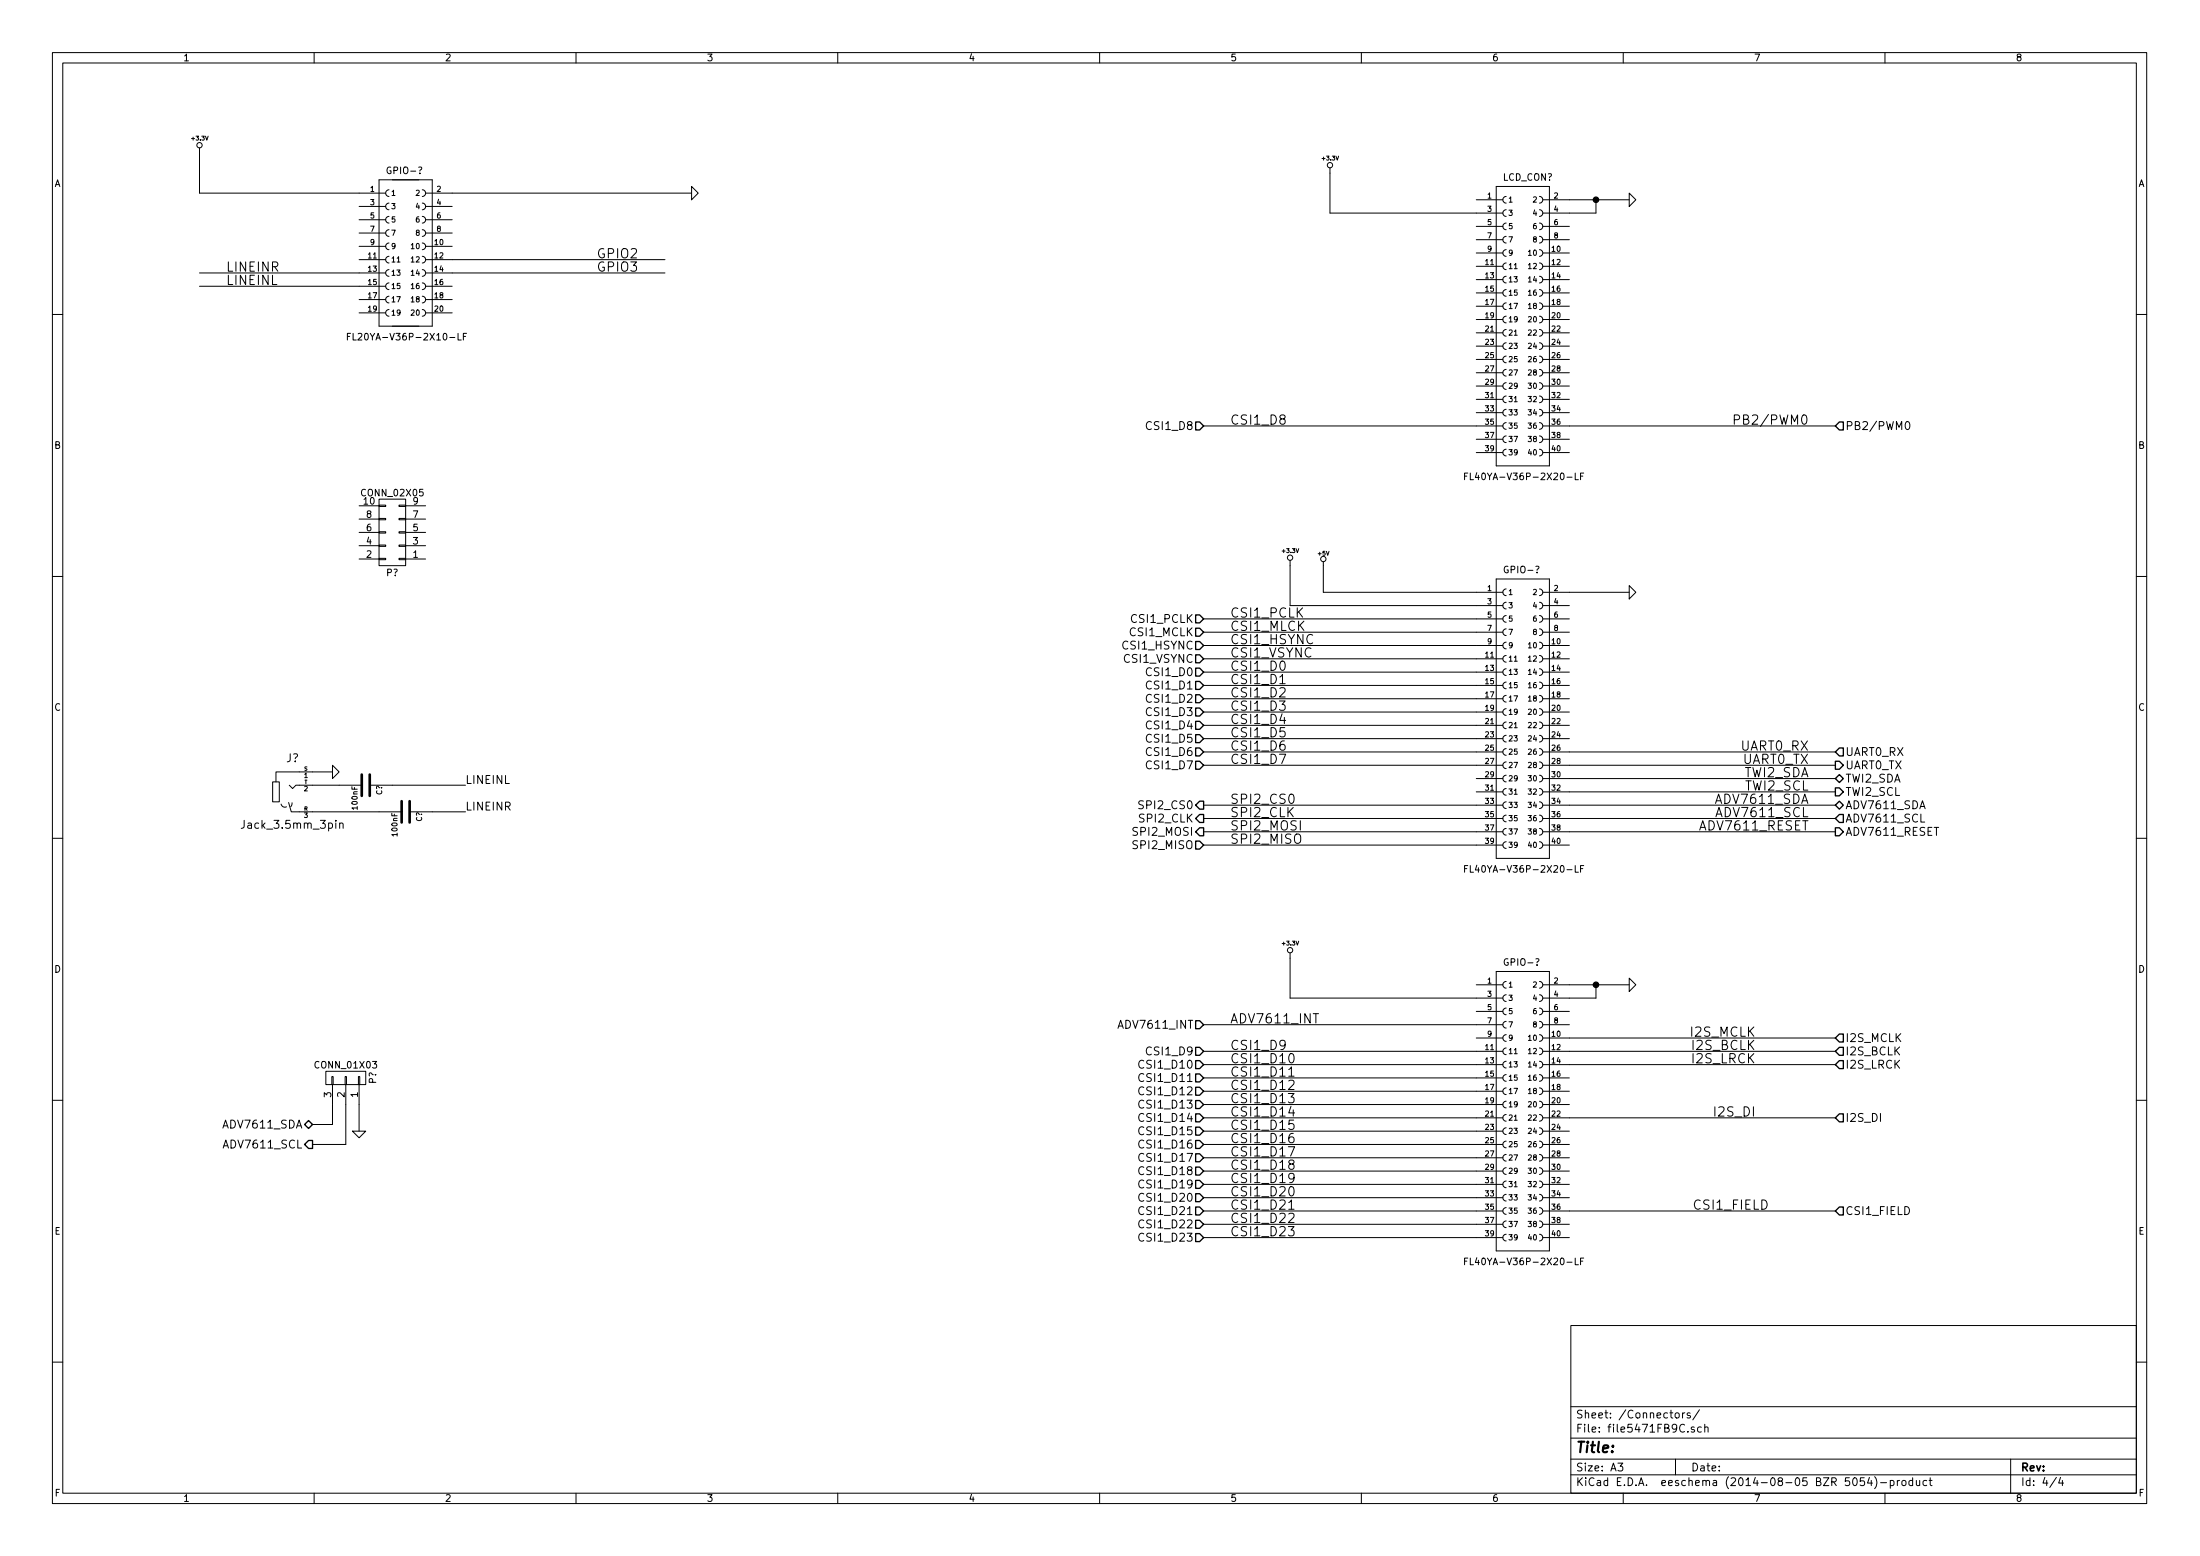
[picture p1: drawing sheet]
<svg xmlns="http://www.w3.org/2000/svg" width="420mm" height="297mm" viewBox="0 0 420 297" stroke-linecap="round" stroke-linejoin="round" font-family="sans-serif">
<g fill="none" stroke="#000" stroke-width=".19">
<path d="M10 10h400v277h-400zM12 12h396v273.1h-396zM60 10v2M110 10v2M160 10v2M210 10v2M260 10v2M310 10v2M360 10v2M38.1 28.2v8.7h35.6M68.6 39.4h5.1M72.4 34.3h10.1v28h-10.1z"/>
<path d="M74.3 36.2a.63 .63 0 0 0-.6 .7 .63 .63 0 0 0 .6 .6M74.3 38.8a.63 .63 0 0 0-.6 .6 .63 .63 0 0 0 .6 .6M80.6 36.2a.63 .63 0 0 1 .7 .7 .63 .63 0 0 1-.7 .6M80.6 38.8a.63 .63 0 0 1 .7 .6 .63 .63 0 0 1-.7 .6M81.3 36.9h50.8M81.3 39.4h5.1M132.1 35.6l1.2 1.3-1.2 1.2zM254 32v8.7h33M281.9 38.1h5.1M285.7 35.6h10.2v53.3h-10.2zM287.7 37.5a.63 .63 0 0 0-.7 .6 .63 .63 0 0 0 .7 .7M294 37.5a.63 .63 0 0 1 .6 .6 .63 .63 0 0 1-.6 .7"/>
<path d="M294.6 38.1h16.5M304.8 38.1v2.6h-10.2M311.1 36.9l1.3 1.2-1.3 1.3zM38.1 52.1h35.6M38.1 54.6h35.6M68.6 41.9h5.1M68.6 44.5h5.1M68.6 47h5.1M68.6 59.7h5.1M68.6 49.6h5.1M68.6 57.2h5.1M74.3 41.3a.63 .63 0 0 0-.6 .6 .63 .63 0 0 0 .6 .7"/>
<path d="M74.3 43.9a.63 .63 0 0 0-.6 .6 .63 .63 0 0 0 .6 .6M74.3 46.4a.63 .63 0 0 0-.6 .6 .63 .63 0 0 0 .6 .7M74.3 48.9a.63 .63 0 0 0-.6 .7 .63 .63 0 0 0 .6 .6M74.3 51.5a.63 .63 0 0 0-.6 .6 .63 .63 0 0 0 .6 .6M74.3 54a.63 .63 0 0 0-.6 .6 .63 .63 0 0 0 .6 .7M74.3 56.6a.63 .63 0 0 0-.6 .6 .63 .63 0 0 0 .6 .6M74.3 59.1a.63 .63 0 0 0-.6 .6 .63 .63 0 0 0 .6 .7M80.6 41.3a.63 .63 0 0 1 .7 .6 .63 .63 0 0 1-.7 .7M80.6 43.9a.63 .63 0 0 1 .7 .6 .63 .63 0 0 1-.7 .6M80.6 46.4a.63 .63 0 0 1 .7 .6 .63 .63 0 0 1-.7 .7M80.6 48.9a.63 .63 0 0 1 .7 .7 .63 .63 0 0 1-.7 .6M80.6 51.5a.63 .63 0 0 1 .7 .6 .63 .63 0 0 1-.7 .6"/>
<path d="M80.6 54a.63 .63 0 0 1 .7 .6 .63 .63 0 0 1-.7 .7M80.6 56.6a.63 .63 0 0 1 .7 .6 .63 .63 0 0 1-.7 .6M80.6 59.1a.63 .63 0 0 1 .7 .6 .63 .63 0 0 1-.7 .7M81.3 41.9h5.1M81.3 44.5h5.1M81.3 47h5.1M81.3 59.7h5.1M81.3 49.6h45.7M81.3 52.1h45.7M81.3 54.6h5.1M81.3 57.2h5.1M281.9 43.2h5.1"/>
<path d="M281.9 45.8h5.1M281.9 48.3h5.1M281.9 50.8h5.1M281.9 53.4h5.1M281.9 55.9h5.1M281.9 58.5h5.1M287.7 40a.63 .63 0 0 0-.7 .7 .63 .63 0 0 0 .7 .6M287.7 42.6a.63 .63 0 0 0-.7 .6 .63 .63 0 0 0 .7 .7M287.7 45.1a.63 .63 0 0 0-.7 .7 .63 .63 0 0 0 .7 .6M287.7 47.7a.63 .63 0 0 0-.7 .6 .63 .63 0 0 0 .7 .6M287.7 50.2a.63 .63 0 0 0-.7 .6 .63 .63 0 0 0 .7 .7M287.7 52.7a.63 .63 0 0 0-.7 .7 .63 .63 0 0 0 .7 .6"/>
<path d="M287.7 55.3a.63 .63 0 0 0-.7 .6 .63 .63 0 0 0 .7 .7M287.7 57.8a.63 .63 0 0 0-.7 .7 .63 .63 0 0 0 .7 .6M294 40a.63 .63 0 0 1 .6 .7 .63 .63 0 0 1-.6 .6M294 42.6a.63 .63 0 0 1 .6 .6 .63 .63 0 0 1-.6 .7M294 45.1a.63 .63 0 0 1 .6 .7 .63 .63 0 0 1-.6 .6M294 47.7a.63 .63 0 0 1 .6 .6 .63 .63 0 0 1-.6 .6M294 50.2a.63 .63 0 0 1 .6 .6 .63 .63 0 0 1-.6 .7M294 52.7a.63 .63 0 0 1 .6 .7 .63 .63 0 0 1-.6 .6M294 55.3a.63 .63 0 0 1 .6 .6 .63 .63 0 0 1-.6 .7M294 57.8a.63 .63 0 0 1 .6 .7 .63 .63 0 0 1-.6 .6M294.6 43.2h5.1M294.6 45.8h5.1"/>
<path d="M294.6 48.3h5.1M294.6 50.8h5.1M294.6 53.4h5.1M294.6 55.9h5.1M294.6 58.5h5.1M10 60h2M66.3 64.2h.5M67 63.6h-.7v1.3M67.4 63.6v1.3h.6M87.5 63.6v1.3h.6M88.5 64.2h.4M89.1 63.6h-.6v1.3"/>
<path d="M281.9 61h5.1M281.9 73.7h5.1M281.9 63.5h5.1M281.9 76.2h5.1M281.9 66.1h5.1M281.9 78.8h5.1M281.9 68.6h5.1M281.9 71.2h5.1M287.7 60.4a.63 .63 0 0 0-.7 .6 .63 .63 0 0 0 .7 .6M287.7 62.9a.63 .63 0 0 0-.7 .6 .63 .63 0 0 0 .7 .7M287.7 65.4a.63 .63 0 0 0-.7 .7 .63 .63 0 0 0 .7 .6M287.7 68a.63 .63 0 0 0-.7 .6 .63 .63 0 0 0 .7 .7"/>
<path d="M287.7 70.5a.63 .63 0 0 0-.7 .7 .63 .63 0 0 0 .7 .6M287.7 73.1a.63 .63 0 0 0-.7 .6 .63 .63 0 0 0 .7 .6M287.7 75.6a.63 .63 0 0 0-.7 .6 .63 .63 0 0 0 .7 .7M287.7 78.1a.63 .63 0 0 0-.7 .7 .63 .63 0 0 0 .7 .6M294 60.4a.63 .63 0 0 1 .6 .6 .63 .63 0 0 1-.6 .6M294 62.9a.63 .63 0 0 1 .6 .6 .63 .63 0 0 1-.6 .7M294 65.4a.63 .63 0 0 1 .6 .7 .63 .63 0 0 1-.6 .6M294 68a.63 .63 0 0 1 .6 .6 .63 .63 0 0 1-.6 .7M294 70.5a.63 .63 0 0 1 .6 .7 .63 .63 0 0 1-.6 .6M294 73.1a.63 .63 0 0 1 .6 .6 .63 .63 0 0 1-.6 .6M294 75.6a.63 .63 0 0 1 .6 .6 .63 .63 0 0 1-.6 .7M294 78.1a.63 .63 0 0 1 .6 .7 .63 .63 0 0 1-.6 .6"/>
<path d="M294.6 61h5.1M294.6 73.7h5.1M294.6 63.5h5.1M294.6 76.2h5.1M294.6 66.1h5.1M294.6 78.8h5.1M294.6 68.6h5.1M294.6 71.2h5.1M408 60h2M68.6 99.1h3.8M68.6 96.6h3.8M72.4 95.3h5.1v12.7h-5.1z"/>
<path d="M72.4 96.4h1.3v.3h-1.3zM72.4 99h1.3v.2h-1.3zM76.2 96.4h1.3v.3h-1.3zM76.2 99h1.3v.2h-1.3zM77.5 99.1h3.8M77.5 96.6h3.8M229.9 81.3h57.1M279.7 90.9h.4M280.3 90.3h-.6v1.3M280.8 90.3v1.3h.6M281.9 86.4h5.1M281.9 83.9h5.1"/>
<path d="M287.7 80.7a.63 .63 0 0 0-.7 .6 .63 .63 0 0 0 .7 .7M287.7 83.2a.63 .63 0 0 0-.7 .7 .63 .63 0 0 0 .7 .6M287.7 85.8a.63 .63 0 0 0-.7 .6 .63 .63 0 0 0 .7 .6M294 80.7a.63 .63 0 0 1 .6 .6 .63 .63 0 0 1-.6 .7M294 83.2a.63 .63 0 0 1 .6 .7 .63 .63 0 0 1-.6 .6M294 85.8a.63 .63 0 0 1 .6 .6 .63 .63 0 0 1-.6 .6M294.6 86.4h5.1M294.6 81.3h55.9M294.6 83.9h5.1M300.8 90.3v1.3h.6M301.9 90.9h.4M302.5 90.3h-.6v1.3"/>
<path d="M331.2 80.1h.7a.47 .47 0 0 0 .3-.4 .47 .47 0 0 0-.3-.5h-.7v1.8M364 80.6l.2-.1a.81 .81 0 0 1 .6 .7 .81 .81 0 0 1-.6 .8l-.2-.1-.1-.5zM10 110h2M68.6 106.7h3.8M68.6 104.2h3.8M68.6 101.6h3.8M72.4 101.5h1.3v.3h-1.3zM72.4 104h1.3v.3h-1.3zM72.4 106.6h1.3v.2h-1.3zM76.2 101.5h1.3v.3h-1.3zM76.2 104h1.3v.3h-1.3zM76.2 106.6h1.3v.2h-1.3z"/>
<path d="M77.5 106.7h3.8M77.5 104.2h3.8M77.5 101.6h3.8M229.9 118.1h57.1M246.4 107v8.6h40.6M252.7 107.2v5.9h34.3M285.7 110.5h10.2v53.4h-10.2zM287.7 112.4a.63 .63 0 0 0-.7 .7 .63 .63 0 0 0 .7 .6M287.7 115a.63 .63 0 0 0-.7 .6 .63 .63 0 0 0 .7 .6M287.7 117.5a.63 .63 0 0 0-.7 .6 .63 .63 0 0 0 .7 .7M294 112.4a.63 .63 0 0 1 .6 .7 .63 .63 0 0 1-.6 .6M294 115a.63 .63 0 0 1 .6 .6 .63 .63 0 0 1-.6 .6"/>
<path d="M294 117.5a.63 .63 0 0 1 .6 .6 .63 .63 0 0 1-.6 .7M294.6 113.1h16.5M294.6 115.6h5.1M294.6 118.1h5.1M311.1 111.8l1.3 1.3-1.3 1.2zM408 110h2M229.9 120.7h57.1M229.9 123.2h57.1M229.9 135.9h57.1M229.9 125.8h57.1M229.9 138.5h57.1M229.9 128.3h57.1"/>
<path d="M229.9 130.8h57.1M229.9 133.4h57.1M287.7 120.1a.63 .63 0 0 0-.7 .6 .63 .63 0 0 0 .7 .6M287.7 122.6a.63 .63 0 0 0-.7 .6 .63 .63 0 0 0 .7 .7M287.7 125.1a.63 .63 0 0 0-.7 .7 .63 .63 0 0 0 .7 .6M287.7 127.7a.63 .63 0 0 0-.7 .6 .63 .63 0 0 0 .7 .6M287.7 130.2a.63 .63 0 0 0-.7 .6 .63 .63 0 0 0 .7 .7M287.7 132.8a.63 .63 0 0 0-.7 .6 .63 .63 0 0 0 .7 .6M287.7 135.3a.63 .63 0 0 0-.7 .6 .63 .63 0 0 0 .7 .7M287.7 137.8a.63 .63 0 0 0-.7 .7 .63 .63 0 0 0 .7 .6M294 120.1a.63 .63 0 0 1 .6 .6 .63 .63 0 0 1-.6 .6M294 122.6a.63 .63 0 0 1 .6 .6 .63 .63 0 0 1-.6 .7"/>
<path d="M294 125.1a.63 .63 0 0 1 .6 .7 .63 .63 0 0 1-.6 .6M294 127.7a.63 .63 0 0 1 .6 .6 .63 .63 0 0 1-.6 .6M294 130.2a.63 .63 0 0 1 .6 .6 .63 .63 0 0 1-.6 .7M294 132.8a.63 .63 0 0 1 .6 .6 .63 .63 0 0 1-.6 .6M294 135.3a.63 .63 0 0 1 .6 .6 .63 .63 0 0 1-.6 .7M294 137.8a.63 .63 0 0 1 .6 .7 .63 .63 0 0 1-.6 .6M294.6 120.7h5.1M294.6 123.2h5.1M294.6 135.9h5.1M294.6 125.8h5.1M294.6 138.5h5.1M294.6 128.3h5.1"/>
<path d="M294.6 130.8h5.1M294.6 133.4h5.1M46.6 156.6v1.1a.47 .47 0 0 1-.5 .4M52.1 149.3h1.2v3.8h-1.2zM53.7 153.5a.69 .69 0 0 0 1 .5M55.1 153.2l.5 1.8h21.1M55.2 149.9l.7 .6 .6-.6h12.6M55.8 153.2l-.3 .8M63.5 147.4h-10.8v1.9M63.5 146.1l1.3 1.3-1.3 1.2zM64.9 157.3v-.1a.36 .36 0 0 1 .6 .1v.8M64.9 157.1v1"/>
<path d="M70.6 149.9h18.3M78.2 155h10.7M229.9 141h57.1M229.9 153.7h57.1M229.9 143.5h57.1M229.9 156.2h57.1M229.9 146.1h57.1M229.9 158.8h57.1M281.9 148.6h5.1M281.9 151.2h5.1M287.7 140.4a.63 .63 0 0 0-.7 .6 .63 .63 0 0 0 .7 .6M287.7 142.9a.63 .63 0 0 0-.7 .6 .63 .63 0 0 0 .7 .7"/>
<path d="M287.7 145.5a.63 .63 0 0 0-.7 .6 .63 .63 0 0 0 .7 .6M287.7 148a.63 .63 0 0 0-.7 .6 .63 .63 0 0 0 .7 .7M287.7 150.5a.63 .63 0 0 0-.7 .7 .63 .63 0 0 0 .7 .6M287.7 153.1a.63 .63 0 0 0-.7 .6 .63 .63 0 0 0 .7 .6M287.7 155.6a.63 .63 0 0 0-.7 .6 .63 .63 0 0 0 .7 .7M287.7 158.2a.63 .63 0 0 0-.7 .6 .63 .63 0 0 0 .7 .6M294 140.4a.63 .63 0 0 1 .6 .6 .63 .63 0 0 1-.6 .6M294 142.9a.63 .63 0 0 1 .6 .6 .63 .63 0 0 1-.6 .7M294 145.5a.63 .63 0 0 1 .6 .6 .63 .63 0 0 1-.6 .6M294 148a.63 .63 0 0 1 .6 .6 .63 .63 0 0 1-.6 .7M294 150.5a.63 .63 0 0 1 .6 .7 .63 .63 0 0 1-.6 .6M294 153.1a.63 .63 0 0 1 .6 .6 .63 .63 0 0 1-.6 .6"/>
<path d="M294 155.6a.63 .63 0 0 1 .6 .6 .63 .63 0 0 1-.6 .7M294 158.2a.63 .63 0 0 1 .6 .6 .63 .63 0 0 1-.6 .6M294.6 148.6h55.9M294.6 151.2h55.9M294.6 141h5.1M294.6 153.7h55.9M294.6 143.5h55.9M294.6 156.2h55.9M294.6 146.1h55.9M294.6 158.8h55.9M366.9 155.4v1.5h.7M10 160h2"/>
<path d="M229.9 161.3h57.1M279.7 165.8h.4M280.3 165.2h-.6v1.3M280.8 165.2v1.3h.6M287.7 160.7a.63 .63 0 0 0-.7 .6 .63 .63 0 0 0 .7 .7M294 160.7a.63 .63 0 0 1 .6 .6 .63 .63 0 0 1-.6 .7M294.6 161.3h5.1M300.8 165.2v1.3h.6M301.9 165.8h.4M302.5 165.2h-.6v1.3M408 160h2M229.9 195.6h57.1"/>
<path d="M246.4 181.9v8.6h40.6M250.8 193.5h1M281.9 188h5.1M281.9 193.1h5.1M281.9 198.2h5.1M285.7 185.5h10.2v53.3h-10.2zM287.7 187.4a.63 .63 0 0 0-.7 .6 .63 .63 0 0 0 .7 .6M287.7 189.9a.63 .63 0 0 0-.7 .6 .63 .63 0 0 0 .7 .7M287.7 192.4a.63 .63 0 0 0-.7 .7 .63 .63 0 0 0 .7 .6M287.7 195a.63 .63 0 0 0-.7 .6 .63 .63 0 0 0 .7 .7M287.7 197.5a.63 .63 0 0 0-.7 .7 .63 .63 0 0 0 .7 .6M294 187.4a.63 .63 0 0 1 .6 .6 .63 .63 0 0 1-.6 .6"/>
<path d="M294 189.9a.63 .63 0 0 1 .6 .6 .63 .63 0 0 1-.6 .7M294 192.4a.63 .63 0 0 1 .6 .7 .63 .63 0 0 1-.6 .6M294 195a.63 .63 0 0 1 .6 .6 .63 .63 0 0 1-.6 .7M294 197.5a.63 .63 0 0 1 .6 .7 .63 .63 0 0 1-.6 .6M294.6 188h16.5M294.6 193.1h5.1M294.6 195.6h5.1M294.6 198.2h55.9M304.8 188v2.5h-10.2M311.1 186.7l1.3 1.3-1.3 1.3zM10 210h2M62.2 204.5h7.6v2.5h-7.6z"/>
<path d="M63.4 205.5h.2v1.5h-.2zM63.5 207v7.7h-3.8M65.9 205.5h.3v1.5h-.3zM66 207v11.5h-6.3M67.3 215.9h2.5l-1.2 1.3zM68.5 205.5h.2v1.5h-.2zM68.6 207v8.9M218.4 202.6a.72 .72 0 0 0-1 .4 .72 .72 0 0 0 .7 .9l.3-.1M218.4 205.1a.72 .72 0 0 0-1 .5 .72 .72 0 0 0 .7 .9l.3-.2M218.4 207.6a.72 .72 0 0 0-1 .5 .72 .72 0 0 0 .7 .9l.3-.1M218.4 210.2a.72 .72 0 0 0-1 .5 .72 .72 0 0 0 .7 .8l.3-.1M218.4 212.7a.72 .72 0 0 0-1 .5 .72 .72 0 0 0 .7 .9l.3-.2"/>
<path d="M218.4 215.3a.72 .72 0 0 0-1 .4 .72 .72 0 0 0 .7 .9l.3-.1M218.4 217.8a.72 .72 0 0 0-1 .5 .72 .72 0 0 0 .7 .9l.3-.2M229.9 210.9h57.1M229.9 200.7h57.1M229.9 213.4h57.1M229.9 203.2h57.1M229.9 215.9h57.1M229.9 205.8h57.1M229.9 218.5h57.1M229.9 208.3h57.1M246 218.9h1.2l-.7 1.8M246.1 206.4l.7-.2 .3 .2v.3v.3l-1.1 1h1.1"/>
<path d="M246.1 205.4h1M246.6 211.2l-.5 1.3h1.1M247.1 213.8h-.9l-.1 .9 .3-.2 .6 .1 .1 .2v.6l-.3 .2h-.4l-.3-.2M287.7 200.1a.63 .63 0 0 0-.7 .6 .63 .63 0 0 0 .7 .6M287.7 202.6a.63 .63 0 0 0-.7 .6 .63 .63 0 0 0 .7 .7M287.7 205.1a.63 .63 0 0 0-.7 .7 .63 .63 0 0 0 .7 .6M287.7 207.7a.63 .63 0 0 0-.7 .6 .63 .63 0 0 0 .7 .7M287.7 210.2a.63 .63 0 0 0-.7 .7 .63 .63 0 0 0 .7 .6M287.7 212.8a.63 .63 0 0 0-.7 .6 .63 .63 0 0 0 .7 .6M287.7 215.3a.63 .63 0 0 0-.7 .6 .63 .63 0 0 0 .7 .7M287.7 217.8a.63 .63 0 0 0-.7 .7 .63 .63 0 0 0 .7 .6M294 200.1a.63 .63 0 0 1 .6 .6 .63 .63 0 0 1-.6 .6"/>
<path d="M294 202.6a.63 .63 0 0 1 .6 .6 .63 .63 0 0 1-.6 .7M294 205.1a.63 .63 0 0 1 .6 .7 .63 .63 0 0 1-.6 .6M294 207.7a.63 .63 0 0 1 .6 .6 .63 .63 0 0 1-.6 .7M294 210.2a.63 .63 0 0 1 .6 .7 .63 .63 0 0 1-.6 .6M294 212.8a.63 .63 0 0 1 .6 .6 .63 .63 0 0 1-.6 .6M294 215.3a.63 .63 0 0 1 .6 .6 .63 .63 0 0 1-.6 .7M294 217.8a.63 .63 0 0 1 .6 .7 .63 .63 0 0 1-.6 .6M294.6 210.9h5.1M294.6 200.7h55.9M294.6 213.4h55.9M294.6 203.2h55.9M294.6 215.9h5.1"/>
<path d="M294.6 205.8h5.1M294.6 218.5h5.1M294.6 208.3h5.1M408 210h2M218.4 220.3a.72 .72 0 0 0-1 .5 .72 .72 0 0 0 .7 .9l.3-.1M218.4 222.9a.72 .72 0 0 0-1 .5 .72 .72 0 0 0 .7 .8l.3-.1M218.4 225.4a.72 .72 0 0 0-1 .5 .72 .72 0 0 0 .7 .9l.3-.2M218.4 228a.72 .72 0 0 0-1 .4 .72 .72 0 0 0 .7 .9l.3-.1M218.4 230.5a.72 .72 0 0 0-1 .5 .72 .72 0 0 0 .7 .9l.3-.2M218.4 233a.72 .72 0 0 0-1 .5 .72 .72 0 0 0 .7 .9l.3-.1M218.4 235.6a.72 .72 0 0 0-1 .5 .72 .72 0 0 0 .7 .8l.3-.1M229.9 223.6h57.1"/>
<path d="M229.9 236.3h57.1M229.9 226.1h57.1M229.9 228.6h57.1M229.9 231.2h57.1M229.9 221h57.1M229.9 233.7h57.1M246.1 231.8l.7-.2 .3 .2v.3v.3l-1.1 1h1.1M246.1 230.8h1M247.1 224.8l-.3 .3-.5-.1-.2-.2v-.5l.2-.2 .5-.1 .3 .1a1.19 1.19 0 0 1-.5 1.7h-.3M287.7 220.4a.63 .63 0 0 0-.7 .6 .63 .63 0 0 0 .7 .7M287.7 222.9a.63 .63 0 0 0-.7 .7 .63 .63 0 0 0 .7 .6M287.7 225.5a.63 .63 0 0 0-.7 .6 .63 .63 0 0 0 .7 .6"/>
<path d="M287.7 228a.63 .63 0 0 0-.7 .6 .63 .63 0 0 0 .7 .7M287.7 230.5a.63 .63 0 0 0-.7 .7 .63 .63 0 0 0 .7 .6M287.7 233.1a.63 .63 0 0 0-.7 .6 .63 .63 0 0 0 .7 .7M287.7 235.6a.63 .63 0 0 0-.7 .7 .63 .63 0 0 0 .7 .6M294 220.4a.63 .63 0 0 1 .6 .6 .63 .63 0 0 1-.6 .7M294 222.9a.63 .63 0 0 1 .6 .7 .63 .63 0 0 1-.6 .6M294 225.5a.63 .63 0 0 1 .6 .6 .63 .63 0 0 1-.6 .6M294 228a.63 .63 0 0 1 .6 .6 .63 .63 0 0 1-.6 .7M294 230.5a.63 .63 0 0 1 .6 .7 .63 .63 0 0 1-.6 .6M294 233.1a.63 .63 0 0 1 .6 .6 .63 .63 0 0 1-.6 .7M294 235.6a.63 .63 0 0 1 .6 .7 .63 .63 0 0 1-.6 .6M294.6 223.6h5.1"/>
<path d="M294.6 236.3h5.1M294.6 226.1h5.1M294.6 228.6h5.1M294.6 231.2h55.9M294.6 221h5.1M294.6 233.7h5.1M279.7 240.8h.4M280.3 240.2h-.6v1.2M280.8 240.2v1.2h.6M300 253h108v32.1h-108zM300.8 240.2v1.2h.6M301.9 240.8h.4"/>
<path d="M302.5 240.2h-.6v1.2M10 260h2M300 278.5h108M300 274.5h108M300 268.5h108M309 279.3h.9l-.5 .6 .5 .1v.7l-.2 .1-.7-.1M320 269.8l.2-.1 .4 .1 .1 .6-.1 .2-.4 .1-.2-.1zM320 278.5v3M321.3 269.7v1M321.8 269.7l-.5 .3M322.8 269.8a.37 .37 0 0 0-.6 .1l.1 .2 .5 .2 .1 .1-.3 .3-.4-.1M323.6 272.5a.37 .37 0 0 0-.6 .1l.1 .2 .5 .2v.1l-.2 .3-.4-.1"/>
<path d="M324.6 269.1l-1.3 2M324.9 272.5l-.4-.1-.3 .3 .1 .6 .2 .1 .4-.1M325.6 272.5l.2-.1 .4 .1v.9M325.6 271.9v1.5M384 278.5v6.6M408 260h2M60 285.1v1.9M110 285.1v1.9M160 285.1v1.9M210 285.1v1.9M260 285.1v1.9M300 281.5h108"/>
<path d="M310 285.1v1.9M356 282.1h-.7l-.1 .7 .3-.1h.5l.1 .3-.1 .5-.2 .1-.6-.1M357 282l-.3 1.1h.9M357.4 282.6v1M358 281.9a1.71 1.71 0 0 1 0 2.3M359.2 283h1.1M360 285.1v1.9M361 282.7l.4-.1 .3 .3-.1 .6h-.6M361 282.6v1.5M362.4 282.6v1M362.8 282.6l-.4 .3M363.3 282.7l.2-.1 .4 .1 .1 .6-.1 .2-.4 .1-.2-.1z"/>
<path d="M365.3 282.7l-.5-.1-.2 .3v.6l.2 .1 .5-.1M365.3 282.1v1.5M366 282.6l.1 .9 .3 .1 .2-.1M366.6 282.6v1M368 282.7l-.5-.1-.2 .3v.6l.2 .1 .5-.1M368.4 282.6h.6M368.6 282.1v1.3l.4 .2M392.7 282l-1.2 2M393.5 282l-.3 1.1h.9M393.9 282.6v1"/>
<circle cx="38.1" cy="27.7" r=".51"/>
<circle cx="254" cy="31.5" r=".51"/>
<circle cx="246.4" cy="106.5" r=".51"/>
<circle cx="252.7" cy="106.7" r=".51"/>
<circle cx="246.4" cy="181.4" r=".51"/>
</g>
<path d="M69.1 147.9v4M70.6 147.9v4M76.7 152.9v4.1M78.2 152.9v4.1" fill="none" stroke="#000" stroke-width=".51"/>
<g fill="#000" stroke="#000" stroke-width=".25">
<circle cx="304.8" cy="38.1" r=".51"/>
<circle cx="304.8" cy="188" r=".51"/>
</g>
<g fill="none" stroke="#000" stroke-width=".25">
<path d="M228.3 80.6h.8l.8 .7-.8 .8h-.8zM350.5 81.3l.8-.7h.7v1.5h-.7zM228.3 117.4h.8l.8 .7-.8 .8h-.8zM228.3 119.9h.8l.8 .8-.8 .7h-.8zM228.3 127.5h.8l.8 .8-.8 .8h-.8zM228.3 130.1h.8l.8 .7-.8 .8h-.8zM228.3 132.6h.8l.8 .8-.8 .7h-.8zM228.3 135.2h.8l.8 .7-.8 .8h-.8zM228.3 137.7h.8l.8 .8-.8 .7h-.8zM228.3 122.5h.8l.8 .7-.8 .8h-.8zM228.3 125h.8l.8 .8-.8 .7h-.8zM228.3 140.2h.8l.8 .8-.8 .8h-.8z"/>
<path d="M228.3 142.8h.8l.8 .7-.8 .8h-.8zM228.3 145.3h.8l.8 .8-.8 .7h-.8zM228.3 158.8l.8-.8h.8v1.5h-.8zM229.1 152.9h.8v1.6h-.8l-.8-.8zM229.1 155.5h.8v1.5h-.8l-.8-.8zM350.5 145.3h.8l.7 .8-.7 .7h-.8zM350.5 148.6l.8-.7 .7 .7-.7 .8zM350.5 150.4h.8l.7 .8-.7 .7h-.8zM350.5 153.7l.8-.8 .7 .8-.7 .8zM350.5 158h.8l.7 .8-.7 .7h-.8zM351.3 142.8h.7v1.5h-.7l-.8-.8zM351.3 155.5h.7v1.5h-.7l-.8-.8z"/>
<path d="M228.3 160.6h.8l.8 .7-.8 .8h-.8zM228.3 199.9h.8l.8 .8-.8 .8h-.8zM228.3 194.9h.8l.8 .7-.8 .8h-.8zM351.3 197.4h.7v1.5h-.7l-.8-.7zM351.3 199.9h.7v1.6h-.7l-.8-.8zM58.2 214.7l.7-.8 .8 .8-.8 .7zM58.9 217.7h.8v1.5h-.8l-.7-.7zM228.3 202.5h.8l.8 .7-.8 .8h-.8zM228.3 205h.8l.8 .8-.8 .7h-.8zM228.3 207.6h.8l.8 .7-.8 .8h-.8zM228.3 210.1h.8l.8 .8-.8 .7h-.8zM228.3 212.6h.8l.8 .8-.8 .8h-.8z"/>
<path d="M228.3 215.2h.8l.8 .7-.8 .8h-.8zM228.3 217.7h.8l.8 .8-.8 .7h-.8zM351.3 202.5h.7v1.5h-.7l-.8-.8zM351.3 212.6h.7v1.6h-.7l-.8-.8zM228.3 220.3h.8l.8 .7-.8 .8h-.8zM228.3 222.8h.8l.8 .8-.8 .7h-.8zM228.3 225.3h.8l.8 .8-.8 .8h-.8zM228.3 227.9h.8l.8 .7-.8 .8h-.8zM228.3 230.4h.8l.8 .8-.8 .7h-.8zM228.3 233h.8l.8 .7-.8 .8h-.8zM228.3 235.5h.8l.8 .8-.8 .7h-.8zM350.5 231.2l.8-.8h.7v1.5h-.7z"/>
</g>
<text font-size="2.8" x="301" y="277.3">Title:</text>
<g font-size="2.5">
<text x="43.2" y="51.9">LINEINR</text>
<text x="114.4" y="49.3">GPIO2</text>
<text x="114.4" y="51.9">GPIO3</text>
<text x="43.2" y="54.4">LINEINL</text>
<text x="234.9" y="81.1">CSI1_D8</text>
<text x="332.5" y="81.1">PB2/PWM0</text>
<text x="234.9" y="117.9">CSI1_PCLK</text>
<text x="234.9" y="125.5">CSI1_VSYNC</text>
<text x="234.9" y="120.4">CSI1_MLCK</text>
<text x="234.9" y="123">CSI1_HSYNC</text>
<text x="234.9" y="128.1">CSI1_D0</text>
<text x="234.9" y="130.6">CSI1_D1</text>
<text x="234.9" y="133.1">CSI1_D2</text>
<text x="234.9" y="135.7">CSI1_D3</text>
<text x="234.9" y="138.2">CSI1_D4</text>
<text x="234.9" y="140.8">CSI1_D5</text>
<text x="234.9" y="143.3">CSI1_D6</text>
<text x="332.4" y="143.3">UART0_RX</text>
<text x="234.9" y="145.8">CSI1_D7</text>
<text x="332.6" y="145.8">UART0_TX</text>
<text x="332.9" y="148.4">TWI2_SDA</text>
<text x="234.9" y="153.5">SPI2_CS0</text>
<text x="234.9" y="156">SPI2_CLK</text>
<text x="328.1" y="153.5">ADV7611_SDA</text>
<text x="328.4" y="156">ADV7611_SCL</text>
<text x="333.2" y="150.9">TWI2_SCL</text>
<text x="234.9" y="158.5">SPI2_MOSI</text>
<text x="234.9" y="161.1">SPI2_MISO</text>
<text x="325.1" y="158.5">ADV7611_RESET</text>
<text x="234.9" y="195.4">ADV7611_INT</text>
<text x="323" y="197.9">I2S_MCLK</text>
<text x="234.9" y="200.4">CSI1_D9</text>
<text x="234.9" y="203">CSI1_D10</text>
<text x="323.3" y="200.4">I2S_BCLK</text>
<text x="323.3" y="203">I2S_LRCK</text>
<text x="234.9" y="205.5">CSI1_D11</text>
<text x="234.9" y="208.1">CSI1_D12</text>
<text x="234.9" y="210.6">CSI1_D13</text>
<text x="234.9" y="213.1">CSI1_D14</text>
<text x="234.9" y="215.7">CSI1_D15</text>
<text x="327.7" y="213.1">I2S_DI</text>
<text x="234.9" y="218.2">CSI1_D16</text>
<text x="234.9" y="220.8">CSI1_D17</text>
<text x="234.9" y="223.3">CSI1_D18</text>
<text x="234.9" y="225.8">CSI1_D19</text>
<text x="234.9" y="228.4">CSI1_D20</text>
<text x="234.9" y="230.9">CSI1_D21</text>
<text x="234.9" y="233.5">CSI1_D22</text>
<text x="323.8" y="230.9">CSI1_FIELD</text>
<text x="234.9" y="236">CSI1_D23</text>
</g>
<g font-size="2.1">
<text x="219.3" y="82.1">CSI1_D8</text>
<text x="352.5" y="82.1">PB2/PWM0</text>
<text x="216.3" y="118.9">CSI1_PCLK</text>
<text x="214.6" y="124">CSI1_HSYNC</text>
<text x="215.9" y="121.4">CSI1_MCLK</text>
<text x="214.7" y="126.5">CSI1_VSYNC</text>
<text x="219.3" y="129.1">CSI1_D0</text>
<text x="219.3" y="131.6">CSI1_D1</text>
<text x="219.3" y="134.1">CSI1_D2</text>
<text x="219.3" y="136.7">CSI1_D3</text>
<text x="219.3" y="139.2">CSI1_D4</text>
<text x="219.3" y="141.8">CSI1_D5</text>
<text x="54.6" y="145.5">J?</text>
<text x="88.9" y="149.6">LINEINL</text>
<text x="219.3" y="144.3">CSI1_D6</text>
<text x="219.3" y="146.8">CSI1_D7</text>
<text x="352.5" y="144.3">UART0_RX</text>
<text x="352.5" y="146.8">UART0_TX</text>
<text x="352.5" y="149.4">TWI2_SDA</text>
<text x="88.9" y="154.7">LINEINR</text>
<text x="218" y="154.5">SPI2_CS0</text>
<text x="352.5" y="151.9">TWI2_SCL</text>
<text x="352.5" y="154.5">ADV7611_SDA</text>
<text x="46.8" y="158.2">Jack_3.5mm_3pin</text>
<text x="216.7" y="159.5">SPI2_MOSI</text>
<text x="217.8" y="157">SPI2_CLK</text>
<text x="352.5" y="157">ADV7611_SCL</text>
<text x="352.5" y="159.5">ADV7611_RESET</text>
<text x="216.7" y="162.1">SPI2_MISO</text>
<text x="214.1" y="196.4">ADV7611_INT</text>
<text x="218.2" y="204">CSI1_D10</text>
<text x="219.3" y="201.5">CSI1_D9</text>
<text x="352.5" y="198.9">I2S_MCLK</text>
<text x="352.5" y="201.5">I2S_BCLK</text>
<text x="352.5" y="204">I2S_LRCK</text>
<text x="218.2" y="206.5">CSI1_D11</text>
<text x="218.2" y="209.1">CSI1_D12</text>
<text x="42.9" y="215.4">ADV7611_SDA</text>
<text x="218.2" y="211.6">CSI1_D13</text>
<text x="218.2" y="214.2">CSI1_D14</text>
<text x="352.5" y="214.2">I2S_DI</text>
<text x="43.1" y="219.2">ADV7611_SCL</text>
<text x="218.2" y="216.7">CSI1_D15</text>
<text x="218.2" y="219.2">CSI1_D16</text>
<text x="218.2" y="221.8">CSI1_D17</text>
<text x="218.2" y="224.3">CSI1_D18</text>
<text x="218.2" y="226.9">CSI1_D19</text>
<text x="218.2" y="229.4">CSI1_D20</text>
<text x="218.2" y="231.9">CSI1_D21</text>
<text x="352.5" y="231.9">CSI1_FIELD</text>
<text x="218.2" y="234.5">CSI1_D22</text>
<text x="218.2" y="237">CSI1_D23</text>
<text x="301" y="273.5">File: file5471FB9C.sch</text>
<text x="301" y="270.8">Sheet: /Connectors/</text>
<text x="301" y="280.9">Size: A3</text>
<text x="323" y="280.9">Date:</text>
<text x="386" y="280.9">Rev:</text>
<text x="301" y="283.7">KiCad E.D.A. eeschema (2014-08-05 BZR 5054)-product</text>
<text x="386" y="283.7">Id: 4/4</text>
</g>
<g font-size="1.8">
<text x="35" y="11.7">1</text>
<text x="85" y="11.7">2</text>
<text x="135" y="11.7">3</text>
<text x="185" y="11.7">4</text>
<text x="235" y="11.7">5</text>
<text x="285" y="11.7">6</text>
<text x="335" y="11.7">7</text>
<text x="385" y="11.7">8</text>
<text x="10.4" y="35.7">A</text>
<text x="74.2" y="33.2">GPIO-?</text>
<text x="287" y="34.5">LCD_CON?</text>
<text x="408.4" y="35.7">A</text>
<text x="68.2" y="65">FL20YA-V36P-2X10-LF</text>
<text x="10.4" y="85.7">B</text>
<text x="408.4" y="85.7">B</text>
<text x="69.3" y="94.7">CONN_02X05</text>
<text x="281.5" y="91.6">FL40YA-V36P-2X20-LF</text>
<text x="69.5" y="96.3">10</text>
<text x="70" y="101.4">6</text>
<text x="70" y="98.8">8</text>
<text x="78.9" y="101.4">5</text>
<text x="78.9" y="98.8">7</text>
<text x="78.9" y="96.3">9</text>
<text x="70" y="106.5">2</text>
<text x="70" y="103.9">4</text>
<text x="78.9" y="106.5">1</text>
<text x="78.9" y="103.9">3</text>
<text x="73.8" y="110">P?</text>
<text x="287.5" y="109.4">GPIO-?</text>
<text x="10.4" y="135.7">C</text>
<text x="408.4" y="135.7">C</text>
<text x="281.5" y="166.6">FL40YA-V36P-2X20-LF</text>
<text x="10.4" y="185.7">D</text>
<text x="287.5" y="184.3">GPIO-?</text>
<text x="408.4" y="185.7">D</text>
<text x="60.4" y="203.9">CONN_01X03</text>
<text x="63.2" y="209.4" transform="rotate(-90 63.2 209.4)">3</text>
<text x="65.8" y="209.4" transform="rotate(-90 65.8 209.4)">2</text>
<text x="68.3" y="209.4" transform="rotate(-90 68.3 209.4)">1</text>
<text x="71.8" y="206.9" transform="rotate(-90 71.8 206.9)">P?</text>
<text x="10.4" y="235.7">E</text>
<text x="408.4" y="235.7">E</text>
<text x="281.5" y="241.5">FL40YA-V36P-2X20-LF</text>
<text x="10.5" y="285.7">F</text>
<text x="35" y="286.7">1</text>
<text x="85" y="286.7">2</text>
<text x="135" y="286.7">3</text>
<text x="185" y="286.7">4</text>
<text x="235" y="286.7">5</text>
<text x="285" y="286.7">6</text>
<text x="335" y="286.7">7</text>
<text x="385" y="286.7">8</text>
<text x="408.5" y="285.7">F</text>
</g>
<g font-size="1.4">
<text x="70.7" y="36.6">1</text>
<text x="70.7" y="39.2">3</text>
<text x="70.7" y="41.7">5</text>
<text x="74.7" y="37.4">1</text>
<text x="74.7" y="39.9">3</text>
<text x="79.5" y="37.4">2</text>
<text x="79.5" y="39.9">4</text>
<text x="83.4" y="36.6">2</text>
<text x="83.4" y="39.2">4</text>
<text x="83.4" y="41.7">6</text>
<text x="284.1" y="37.9">1</text>
<text x="284.1" y="40.4">3</text>
<text x="288" y="38.6">1</text>
<text x="288" y="41.2">3</text>
<text x="292.8" y="38.6">2</text>
<text x="292.8" y="41.2">4</text>
<text x="296.8" y="37.9">2</text>
<text x="296.8" y="40.4">4</text>
<text x="70.7" y="44.2">7</text>
<text x="70.7" y="46.8">9</text>
<text x="74.7" y="42.5">5</text>
<text x="74.7" y="45">7</text>
<text x="74.7" y="47.5">9</text>
<text x="78.7" y="47.5">10</text>
<text x="79.5" y="42.5">6</text>
<text x="79.5" y="45">8</text>
<text x="83" y="46.8">10</text>
<text x="83.4" y="44.2">8</text>
<text x="284.1" y="43">5</text>
<text x="284.1" y="45.5">7</text>
<text x="288" y="43.7">5</text>
<text x="288" y="46.3">7</text>
<text x="292.8" y="43.7">6</text>
<text x="292.8" y="46.3">8</text>
<text x="296.8" y="43">6</text>
<text x="296.8" y="45.5">8</text>
<text x="70.3" y="49.3">11</text>
<text x="70.3" y="51.9">13</text>
<text x="74.7" y="50.1">11</text>
<text x="74.7" y="52.6">13</text>
<text x="78.7" y="50.1">12</text>
<text x="78.7" y="52.6">14</text>
<text x="83" y="49.3">12</text>
<text x="83" y="51.9">14</text>
<text x="283.7" y="50.6">11</text>
<text x="283.7" y="53.1">13</text>
<text x="284.1" y="48">9</text>
<text x="288" y="48.8">9</text>
<text x="288" y="51.3">11</text>
<text x="288" y="53.9">13</text>
<text x="292" y="48.8">10</text>
<text x="292" y="51.3">12</text>
<text x="292" y="53.9">14</text>
<text x="296.4" y="48">10</text>
<text x="296.4" y="50.6">12</text>
<text x="296.4" y="53.1">14</text>
<text x="70.3" y="54.4">15</text>
<text x="70.3" y="56.9">17</text>
<text x="70.3" y="59.5">19</text>
<text x="74.7" y="55.2">15</text>
<text x="74.7" y="57.7">17</text>
<text x="78.7" y="55.2">16</text>
<text x="78.7" y="57.7">18</text>
<text x="83" y="59.5">20</text>
<text x="83" y="54.4">16</text>
<text x="83" y="56.9">18</text>
<text x="283.7" y="55.7">15</text>
<text x="283.7" y="58.2">17</text>
<text x="288" y="56.4">15</text>
<text x="288" y="59">17</text>
<text x="292" y="56.4">16</text>
<text x="292" y="59">18</text>
<text x="296.4" y="55.7">16</text>
<text x="296.4" y="58.2">18</text>
<text x="74.7" y="60.2">19</text>
<text x="78.7" y="60.2">20</text>
<text x="283.7" y="63.3">21</text>
<text x="283.7" y="65.8">23</text>
<text x="283.7" y="60.7">19</text>
<text x="288" y="64">21</text>
<text x="288" y="61.5">19</text>
<text x="292" y="61.5">20</text>
<text x="292" y="64">22</text>
<text x="296.4" y="60.7">20</text>
<text x="296.4" y="63.3">22</text>
<text x="296.4" y="65.8">24</text>
<text x="283.7" y="68.4">25</text>
<text x="283.7" y="70.9">27</text>
<text x="288" y="66.6">23</text>
<text x="288" y="69.1">25</text>
<text x="288" y="71.7">27</text>
<text x="292" y="66.6">24</text>
<text x="292" y="69.1">26</text>
<text x="292" y="71.7">28</text>
<text x="296.4" y="68.4">26</text>
<text x="296.4" y="70.9">28</text>
<text x="283.7" y="76">31</text>
<text x="283.7" y="73.4">29</text>
<text x="288" y="76.7">31</text>
<text x="288" y="74.2">29</text>
<text x="292" y="74.2">30</text>
<text x="292" y="76.7">32</text>
<text x="296.4" y="73.4">30</text>
<text x="296.4" y="76">32</text>
<text x="283.7" y="78.5">33</text>
<text x="283.7" y="81.1">35</text>
<text x="283.7" y="83.6">37</text>
<text x="288" y="79.3">33</text>
<text x="288" y="81.8">35</text>
<text x="292" y="79.3">34</text>
<text x="292" y="81.8">36</text>
<text x="296.4" y="78.5">34</text>
<text x="296.4" y="81.1">36</text>
<text x="296.4" y="83.6">38</text>
<text x="283.7" y="86.1">39</text>
<text x="288" y="84.4">37</text>
<text x="288" y="86.9">39</text>
<text x="292" y="86.9">40</text>
<text x="292" y="84.4">38</text>
<text x="296.4" y="86.1">40</text>
<text x="284.1" y="112.8">1</text>
<text x="288" y="113.6">1</text>
<text x="292.8" y="113.6">2</text>
<text x="296.8" y="112.8">2</text>
<text x="284.1" y="115.4">3</text>
<text x="284.1" y="117.9">5</text>
<text x="288" y="116.1">3</text>
<text x="288" y="118.7">5</text>
<text x="292.8" y="116.1">4</text>
<text x="292.8" y="118.7">6</text>
<text x="296.8" y="115.4">4</text>
<text x="296.8" y="117.9">6</text>
<text x="283.7" y="125.5">11</text>
<text x="284.1" y="120.4">7</text>
<text x="284.1" y="123">9</text>
<text x="288" y="121.2">7</text>
<text x="288" y="123.7">9</text>
<text x="292" y="123.7">10</text>
<text x="292.8" y="121.2">8</text>
<text x="296.4" y="123">10</text>
<text x="296.4" y="125.5">12</text>
<text x="296.8" y="120.4">8</text>
<text x="283.7" y="128.1">13</text>
<text x="283.7" y="130.6">15</text>
<text x="288" y="126.3">11</text>
<text x="288" y="128.8">13</text>
<text x="288" y="131.4">15</text>
<text x="292" y="126.3">12</text>
<text x="292" y="128.8">14</text>
<text x="292" y="131.4">16</text>
<text x="296.4" y="128.1">14</text>
<text x="296.4" y="130.6">16</text>
<text x="283.7" y="133.1">17</text>
<text x="283.7" y="135.7">19</text>
<text x="288" y="133.9">17</text>
<text x="288" y="136.4">19</text>
<text x="292" y="136.4">20</text>
<text x="292" y="133.9">18</text>
<text x="296.4" y="135.7">20</text>
<text x="296.4" y="133.1">18</text>
<text x="283.7" y="138.2">21</text>
<text x="283.7" y="140.8">23</text>
<text x="283.7" y="143.3">25</text>
<text x="288" y="139">21</text>
<text x="288" y="141.5">23</text>
<text x="292" y="139">22</text>
<text x="292" y="141.5">24</text>
<text x="296.4" y="138.2">22</text>
<text x="296.4" y="140.8">24</text>
<text x="296.4" y="143.3">26</text>
<text x="283.7" y="145.8">27</text>
<text x="283.7" y="148.4">29</text>
<text x="288" y="144.1">25</text>
<text x="288" y="146.6">27</text>
<text x="288" y="149.1">29</text>
<text x="292" y="149.1">30</text>
<text x="292" y="144.1">26</text>
<text x="292" y="146.6">28</text>
<text x="296.4" y="148.4">30</text>
<text x="296.4" y="145.8">28</text>
<text x="68.3" y="154.4" transform="rotate(-90 68.3 154.4)">100nF</text>
<text x="73" y="151.8" transform="rotate(-90 73 151.8)">C?</text>
<text x="283.7" y="150.9">31</text>
<text x="283.7" y="153.5">33</text>
<text x="283.7" y="156">35</text>
<text x="288" y="151.7">31</text>
<text x="288" y="154.2">33</text>
<text x="292" y="151.7">32</text>
<text x="292" y="154.2">34</text>
<text x="296.4" y="150.9">32</text>
<text x="296.4" y="153.5">34</text>
<text x="296.4" y="156">36</text>
<text x="75.9" y="159.5" transform="rotate(-90 75.9 159.5)">100nF</text>
<text x="80.6" y="156.9" transform="rotate(-90 80.6 156.9)">C?</text>
<text x="283.7" y="158.5">37</text>
<text x="283.7" y="161.1">39</text>
<text x="288" y="156.8">35</text>
<text x="288" y="159.3">37</text>
<text x="288" y="161.8">39</text>
<text x="292" y="161.8">40</text>
<text x="292" y="156.8">36</text>
<text x="292" y="159.3">38</text>
<text x="296.4" y="161.1">40</text>
<text x="296.4" y="158.5">38</text>
<text x="284.1" y="187.7">1</text>
<text x="284.1" y="190.3">3</text>
<text x="288" y="188.5">1</text>
<text x="288" y="191">3</text>
<text x="292.8" y="188.5">2</text>
<text x="292.8" y="191">4</text>
<text x="296.8" y="187.7">2</text>
<text x="296.8" y="190.3">4</text>
<text x="284.1" y="192.8">5</text>
<text x="284.1" y="195.4">7</text>
<text x="284.1" y="197.9">9</text>
<text x="288" y="193.6">5</text>
<text x="288" y="196.1">7</text>
<text x="292.8" y="193.6">6</text>
<text x="292.8" y="196.1">8</text>
<text x="296.4" y="197.9">10</text>
<text x="296.8" y="192.8">6</text>
<text x="296.8" y="195.4">8</text>
<text x="283.7" y="200.4">11</text>
<text x="283.7" y="203">13</text>
<text x="288" y="198.7">9</text>
<text x="288" y="201.2">11</text>
<text x="288" y="203.7">13</text>
<text x="292" y="198.7">10</text>
<text x="292" y="201.2">12</text>
<text x="292" y="203.7">14</text>
<text x="296.4" y="200.4">12</text>
<text x="296.4" y="203">14</text>
<text x="283.7" y="205.5">15</text>
<text x="283.7" y="208.1">17</text>
<text x="288" y="206.3">15</text>
<text x="288" y="208.8">17</text>
<text x="292" y="206.3">16</text>
<text x="292" y="208.8">18</text>
<text x="296.4" y="205.5">16</text>
<text x="296.4" y="208.1">18</text>
<text x="283.7" y="213.1">21</text>
<text x="283.7" y="215.7">23</text>
<text x="283.7" y="210.6">19</text>
<text x="288" y="213.9">21</text>
<text x="288" y="211.4">19</text>
<text x="292" y="211.4">20</text>
<text x="292" y="213.9">22</text>
<text x="296.4" y="210.6">20</text>
<text x="296.4" y="213.1">22</text>
<text x="296.4" y="215.7">24</text>
<text x="283.7" y="218.2">25</text>
<text x="283.7" y="220.8">27</text>
<text x="288" y="216.4">23</text>
<text x="288" y="219">25</text>
<text x="288" y="221.5">27</text>
<text x="292" y="216.4">24</text>
<text x="292" y="219">26</text>
<text x="292" y="221.5">28</text>
<text x="296.4" y="218.2">26</text>
<text x="296.4" y="220.8">28</text>
<text x="283.7" y="225.8">31</text>
<text x="283.7" y="223.3">29</text>
<text x="288" y="226.6">31</text>
<text x="288" y="224.1">29</text>
<text x="292" y="224.1">30</text>
<text x="292" y="226.6">32</text>
<text x="296.4" y="223.3">30</text>
<text x="296.4" y="225.8">32</text>
<text x="283.7" y="228.4">33</text>
<text x="283.7" y="230.9">35</text>
<text x="283.7" y="233.5">37</text>
<text x="288" y="229.1">33</text>
<text x="288" y="231.7">35</text>
<text x="292" y="229.1">34</text>
<text x="292" y="231.7">36</text>
<text x="296.4" y="228.4">34</text>
<text x="296.4" y="230.9">36</text>
<text x="296.4" y="233.5">38</text>
<text x="283.7" y="236">39</text>
<text x="288" y="234.2">37</text>
<text x="288" y="236.8">39</text>
<text x="292" y="236.8">40</text>
<text x="292" y="234.2">38</text>
<text x="296.4" y="236">40</text>
</g>
<g font-size="1.2">
<text x="58.1" y="148.5">1</text>
<text x="58.1" y="151">2</text>
<text x="58.1" y="156.1">3</text>
</g>
<g font-size="1.1">
<text x="36.7" y="26.8">+3.3V</text>
<text x="252.6" y="30.6">+3.3V</text>
<text x="245" y="105.5">+3.3V</text>
<text x="251.8" y="106">+5V</text>
<text x="245" y="180.5">+3.3V</text>
</g>
<g font-size="1">
<text x="58.1" y="147.1">S</text>
<text x="58.1" y="149.6">T</text>
<text x="58.1" y="154.7">R</text>
</g>
</svg>
